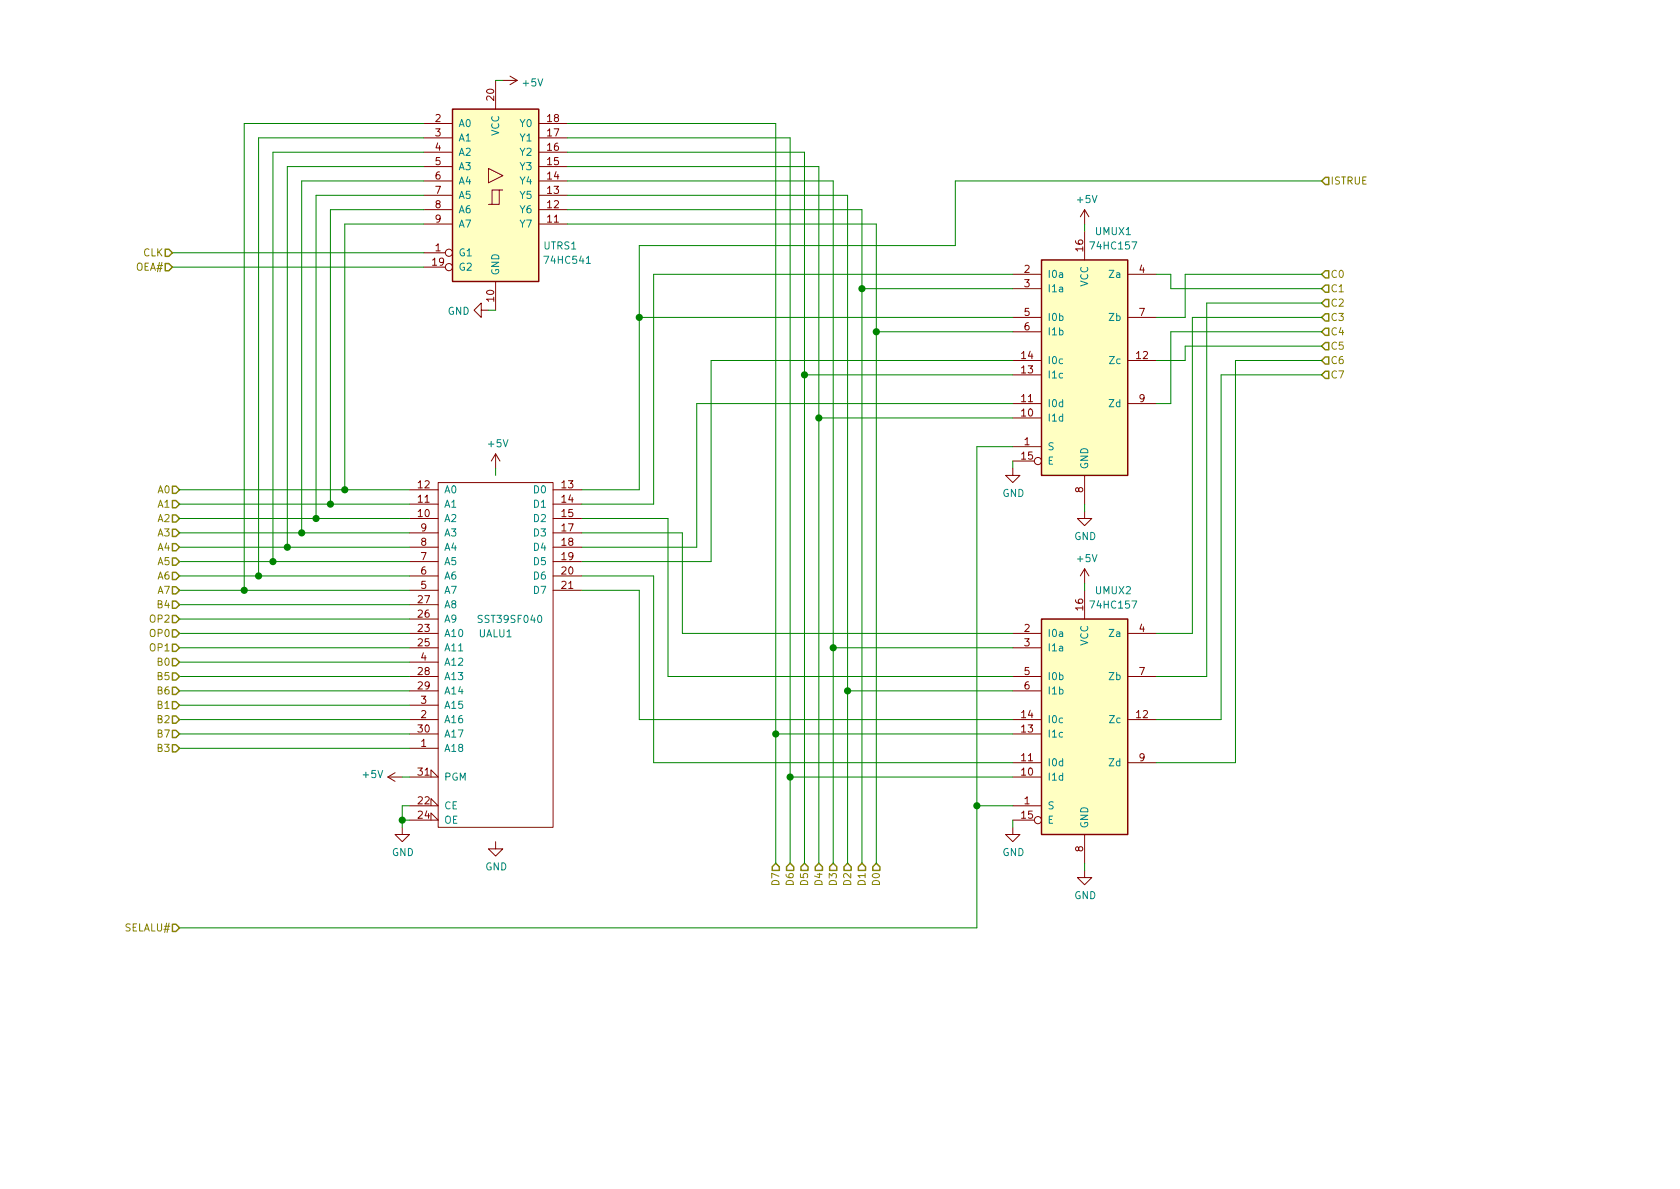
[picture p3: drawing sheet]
<svg xmlns="http://www.w3.org/2000/svg" width="297mm" height="210mm" viewBox="0 0 297 210" stroke-linecap="round" stroke-linejoin="round" font-family="sans-serif">
<g fill="none" stroke="#840000" stroke-width=".18">
<path d="M87.6 14.2v5.1M88.9 14.2h2.5M90.2 13.5l1.2 .7M91.4 14.2l-1.2 .8M74.9 39.6h5.1M74.9 37.1h5.1M74.9 34.5h5.1M74.9 32h5.1M74.9 29.5h5.1M74.9 26.9h5.1M74.9 24.4h5.1M74.9 21.8h5.1"/>
<path d="M86.4 29.8l2.5 1.3-2.5 1.2zM88.3 33.6h-1.3v2.5M88.9 33.6h-.6v2.5h-1.9M95.2 39.6h5.1M95.2 37.1h5.1M95.2 34.5h5.1M95.2 32h5.1M95.2 29.5h5.1M95.2 26.9h5.1M95.2 24.4h5.1M95.2 21.8h5.1M191.8 37.1v2.5"/>
<path d="M191.8 37.1l-.8 1.2M191.8 37.1l.7 1.2M74.9 44.7h3.8M74.9 47.2h3.8M85.1 54.9v-1.3l-1.3 1.3 1.3 1.2v-1.2h1.3M87.6 49.8v5.1M179.1 48.5h5M179.1 51h5M179.1 56.1h5M179.1 58.7h5M191.8 40.9v5.1M199.4 48.5h5.1"/>
<path d="M199.4 56.1h5.1M179.1 79h5M179.1 73.9h5M179.1 71.4h5M179.1 63.7h5M179.1 66.3h5M199.4 71.4h5.1M199.4 63.7h5.1M72.4 99.3h5.1M72.4 96.8h5.1M72.4 94.2h5.1M72.4 91.7h5.1"/>
<path d="M72.4 89.1h5.1M72.4 86.6h5.1M77.5 85.3h20.3v61h-20.3zM87.6 80.3v2.5M87.6 80.3l-.7 1.2M87.6 80.3l.8 1.2M97.8 99.3h5.1M97.8 96.8h5.1M97.8 94.2h5.1M97.8 91.7h5.1M97.8 89.1h5.1M97.8 86.6h5.1"/>
<path d="M179.1 82.8v1.3h1.2l-1.2 1.2-1.3-1.2h1.3M179.1 81.5h3.8M191.8 90.4v1.3h1.2l-1.2 1.3-1.3-1.3h1.3M191.8 84.1v5M72.4 117.1h5.1M72.4 104.4h5.1M72.4 101.8h5.1M72.4 112h5.1M72.4 114.5h5.1M72.4 109.5h5.1M72.4 106.9h5.1M72.4 119.6h5.1"/>
<path d="M97.8 104.4h5.1M97.8 101.8h5.1M179.1 112h5M179.1 114.5h5M179.1 119.6h5M191.8 100.6v2.5M191.8 104.4v5.1M191.8 100.6l-.8 1.2M191.8 100.6l.7 1.2M199.4 112h5.1M199.4 119.6h5.1M68.6 137.4h2.5"/>
<path d="M68.6 137.4l1.2 .8M69.8 136.6l-1.2 .8M72.4 137.4h5.1l-1.3-1.3v1.3M72.4 132.3h5.1M72.4 127.2h5.1M72.4 124.7h5.1M72.4 129.8h5.1M72.4 122.2h5.1M179.1 127.2h5M179.1 129.8h5M179.1 137.4h5M179.1 122.2h5"/>
<path d="M179.1 134.9h5M199.4 127.2h5.1M199.4 134.9h5.1M71.1 146.3v1.3h1.3l-1.3 1.2-1.3-1.2h1.3M72.4 142.5h5.1l-1.3-1.3v1.3M72.4 145h5.1l-1.3-1.2v1.2M87.6 148.8v1.3h1.3l-1.3 1.3-1.2-1.3h1.2M179.1 146.3v1.3h1.2l-1.2 1.2-1.3-1.2h1.3M179.1 142.5h5M179.1 145h3.8M191.8 153.9v1.3h1.2l-1.2 1.3-1.3-1.3h1.3M191.8 147.6v5"/>
<circle cx="79.4" cy="44.7" r=".63"/>
<circle cx="79.4" cy="47.2" r=".63"/>
<circle cx="183.5" cy="81.5" r=".63"/>
<circle cx="183.5" cy="145" r=".63"/>
</g>
<g fill="#ffffc2" stroke="#ffffc2" stroke-width=".18">
<path d="M184.1 46h15.3v38.1h-15.3z"/>
<path d="M184.1 109.5h15.3v38.1h-15.3z"/>
<path d="M80 19.3h15.2v30.5h-15.2z"/>
</g>
<path d="M80 19.3h15.2v30.5h-15.2zM184.1 46h15.3v38.1h-15.3zM184.1 109.5h15.3v38.1h-15.3z" fill="none" stroke="#840000" stroke-width=".25"/>
<g fill="none" stroke="#008400" stroke-width=".18">
<path d="M87.6 14.2h1.3M74.9 21.8h-31.7v82.6M74.9 24.4h-29.2v77.4M74.9 26.9h-26.6v72.4M74.9 29.5h-24.1v67.3M74.9 32h-21.6v62.2M74.9 34.5h-19v57.2M74.9 37.1h-16.5v52M74.9 39.6h-13.9v47M100.3 21.8h36.9v130.8M100.3 24.4h39.4v128.2M100.3 26.9h41.9v125.7"/>
<path d="M100.3 29.5h44.5v123.1M100.3 32h47v120.6M100.3 34.5h49.6v118.1M100.3 37.1h52.1v115.5M100.3 39.6h54.6v113M191.8 39.6v1.3M233.7 32h-64.8v11.4h-55.9v43.2h-10.1M30.5 44.7h44.4M30.5 47.2h44.4M86.4 54.9h1.2M113 56.1h66.1M152.4 51h26.7"/>
<path d="M154.9 58.7h24.2M179.1 48.5h-63.5v40.6h-12.7M204.5 48.5h2.5v2.5h26.7M233.7 56.1h-22.9v55.9h-6.3M233.7 53.6h-20.3v66h-8.9M233.7 48.5h-24.2v7.6h-5M233.7 58.7h-26.7v12.7h-2.5M142.2 66.3h36.9M144.8 73.9h34.3M179.1 79h-6.4v85.1h-141M179.1 71.4h-55.9v25.4h-20.3M179.1 63.7h-53.4v35.6h-22.8"/>
<path d="M233.7 66.3h-17.8v60.9h-11.4M233.7 61.2h-24.2v2.5h-5M233.7 63.7h-15.3v71.2h-13.9M31.7 96.8h40.7M31.7 99.3h40.7M31.7 94.2h40.7M31.7 91.7h40.7M31.7 89.1h40.7M31.7 86.6h40.7M87.6 82.8v1.3M102.9 94.2h17.7v17.8h58.5M102.9 91.7h15.2v27.9h61"/>
<path d="M179.1 81.5v1.3M191.8 89.1v1.3M31.7 101.8h40.7M31.7 104.4h40.7M31.7 106.9h40.7M31.7 109.5h40.7M31.7 112h40.7M31.7 114.5h40.7M31.7 117.1h40.7M31.7 119.6h40.7M102.9 101.8h12.7v33.1h63.5M102.9 104.4h10.1v22.8h66.1"/>
<path d="M147.3 114.5h31.8M191.8 103.1v1.3M31.7 122.2h40.7M31.7 124.7h40.7M31.7 127.2h40.7M31.7 129.8h40.7M31.7 132.3h40.7M71.1 137.4h1.3M137.2 129.8h41.9M139.7 137.4h39.4M149.9 122.2h29.2M71.1 145h1.3"/>
<path d="M72.4 142.5h-1.3v3.8M172.7 142.5h6.4M179.1 145v1.3M191.8 152.6v1.3"/>
</g>
<g fill="#008400" stroke="#008400" stroke-width=".25">
<circle cx="172.7" cy="142.5" r=".51"/>
<circle cx="71.1" cy="145" r=".51"/>
<circle cx="113" cy="56.1" r=".51"/>
<circle cx="154.9" cy="58.7" r=".51"/>
<circle cx="152.4" cy="51" r=".51"/>
<circle cx="144.8" cy="73.9" r=".51"/>
<circle cx="142.2" cy="66.3" r=".51"/>
<circle cx="149.9" cy="122.2" r=".51"/>
<circle cx="147.3" cy="114.5" r=".51"/>
<circle cx="139.7" cy="137.4" r=".51"/>
<circle cx="137.2" cy="129.8" r=".51"/>
<circle cx="43.2" cy="104.4" r=".51"/>
<circle cx="45.7" cy="101.8" r=".51"/>
<circle cx="48.3" cy="99.3" r=".51"/>
<circle cx="50.8" cy="96.8" r=".51"/>
<circle cx="53.3" cy="94.2" r=".51"/>
<circle cx="55.9" cy="91.7" r=".51"/>
<circle cx="58.4" cy="89.1" r=".51"/>
<circle cx="61" cy="86.6" r=".51"/>
</g>
<path d="M103.7 46.6h.7" fill="none" stroke="#008484" stroke-width=".18"/>
<g fill="none" stroke="#848400" stroke-width=".25">
<path d="M234.3 31.4h.6v1.2h-.6l-.6-.6zM29.2 44.1h.6l.7 .6-.7 .6h-.6zM29.2 46.6h.6l.7 .6-.7 .7h-.6zM234.3 47.9h.6v1.2h-.6l-.6-.6zM234.3 50.4h.6v1.3h-.6l-.6-.7zM234.3 53h.6v1.2h-.6l-.6-.6zM234.3 55.5h.6v1.3h-.6l-.6-.7zM234.3 58h.6v1.3h-.6l-.6-.6zM234.3 60.6h.6v1.2h-.6l-.6-.6zM234.3 63.1h.6v1.3h-.6l-.6-.7zM234.3 65.7h.6v1.2h-.6l-.6-.6zM30.5 86h.6l.6 .6-.6 .6h-.6z"/>
<path d="M30.5 88.5h.6l.6 .6-.6 .7h-.6zM30.5 91.1h.6l.6 .6-.6 .6h-.6zM30.5 93.6h.6l.6 .6-.6 .7h-.6zM30.5 96.1h.6l.6 .7-.6 .6h-.6zM30.5 98.7h.6l.6 .6-.6 .6h-.6zM30.5 101.2h.6l.6 .6-.6 .7h-.6zM30.5 103.8h.6l.6 .6-.6 .6h-.6zM30.5 116.5h.6l.6 .6-.6 .6h-.6zM30.5 106.3h.6l.6 .6-.6 .7h-.6zM30.5 119h.6l.6 .6-.6 .7h-.6zM30.5 111.4h.6l.6 .6-.6 .6h-.6zM30.5 113.9h.6l.6 .6-.6 .7h-.6z"/>
<path d="M30.5 108.8h.6l.6 .7-.6 .6h-.6zM30.5 124.1h.6l.6 .6-.6 .6h-.6zM30.5 126.6h.6l.6 .6-.6 .7h-.6zM30.5 131.7h.6l.6 .6-.6 .7h-.6zM30.5 121.5h.6l.6 .7-.6 .6h-.6zM30.5 129.2h.6l.6 .6-.6 .6h-.6zM137.2 152.6l.6 .7v.6h-1.3v-.6zM139.7 152.6l.6 .7v.6h-1.2v-.6zM142.2 152.6l.7 .7v.6h-1.3v-.6zM144.8 152.6l.6 .7v.6h-1.3v-.6zM147.3 152.6l.7 .7v.6h-1.3v-.6zM149.2 153.3l.7-.7 .6 .7v.6h-1.3z"/>
<path d="M151.8 153.3l.6-.7 .6 .7v.6h-1.2zM154.9 152.6l.7 .7v.6h-1.3v-.6zM30.5 163.4h.6l.6 .7-.6 .6h-.6z"/>
</g>
<g font-size="1.8" fill="#840000">
<text x="87.4" y="17.7" transform="rotate(-90 87.4 17.7)">20</text>
<text x="77" y="21.6">2</text>
<text x="96.8" y="21.6">18</text>
<text x="77" y="24.1">3</text>
<text x="77" y="26.7">4</text>
<text x="77" y="29.2">5</text>
<text x="96.8" y="29.2">15</text>
<text x="96.8" y="26.7">16</text>
<text x="96.8" y="24.1">17</text>
<text x="77" y="31.7">6</text>
<text x="77" y="34.3">7</text>
<text x="96.8" y="34.3">13</text>
<text x="96.8" y="31.7">14</text>
<text x="77" y="36.8">8</text>
<text x="77" y="39.4">9</text>
<text x="96.8" y="39.4">11</text>
<text x="96.8" y="36.8">12</text>
<text x="76.5" y="47">19</text>
<text x="77" y="44.4">1</text>
<text x="191.5" y="44.4" transform="rotate(-90 191.5 44.4)">16</text>
<text x="87.4" y="53.3" transform="rotate(-90 87.4 53.3)">10</text>
<text x="181.1" y="48.3">2</text>
<text x="181.1" y="50.8">3</text>
<text x="201.4" y="48.3">4</text>
<text x="181.1" y="55.9">5</text>
<text x="181.1" y="58.4">6</text>
<text x="201.4" y="55.9">7</text>
<text x="180.6" y="63.5">14</text>
<text x="201" y="63.5">12</text>
<text x="180.6" y="71.1">11</text>
<text x="180.6" y="66">13</text>
<text x="201.4" y="71.1">9</text>
<text x="180.6" y="73.7">10</text>
<text x="180.6" y="81.3">15</text>
<text x="181.1" y="78.7">1</text>
<text x="74" y="88.9">11</text>
<text x="74" y="86.4">12</text>
<text x="99.4" y="86.4">13</text>
<text x="99.4" y="88.9">14</text>
<text x="191.5" y="87.1" transform="rotate(-90 191.5 87.1)">8</text>
<text x="74" y="91.4">10</text>
<text x="74.4" y="94">9</text>
<text x="99.4" y="91.4">15</text>
<text x="99.4" y="94">17</text>
<text x="74.4" y="101.6">6</text>
<text x="74.4" y="99.1">7</text>
<text x="74.4" y="96.5">8</text>
<text x="99.4" y="101.6">20</text>
<text x="99.4" y="96.5">18</text>
<text x="99.4" y="99.1">19</text>
<text x="74" y="106.7">27</text>
<text x="74.4" y="104.1">5</text>
<text x="99.4" y="104.1">21</text>
<text x="191.5" y="107.9" transform="rotate(-90 191.5 107.9)">16</text>
<text x="74" y="111.8">23</text>
<text x="74" y="109.2">26</text>
<text x="181.1" y="111.8">2</text>
<text x="201.4" y="111.8">4</text>
<text x="74" y="114.3">25</text>
<text x="74" y="119.4">28</text>
<text x="74.4" y="116.8">4</text>
<text x="181.1" y="114.3">3</text>
<text x="181.1" y="119.4">5</text>
<text x="201.4" y="119.4">7</text>
<text x="74" y="121.9">29</text>
<text x="74.4" y="124.5">3</text>
<text x="181.1" y="121.9">6</text>
<text x="74" y="129.5">30</text>
<text x="74.4" y="127">2</text>
<text x="180.6" y="129.5">13</text>
<text x="180.6" y="127">14</text>
<text x="201" y="127">12</text>
<text x="74" y="137.2">31</text>
<text x="74.4" y="132.1">1</text>
<text x="180.6" y="137.2">10</text>
<text x="180.6" y="134.6">11</text>
<text x="201.4" y="134.6">9</text>
<text x="74" y="142.2">22</text>
<text x="181.1" y="142.2">1</text>
<text x="74" y="144.8">24</text>
<text x="180.6" y="144.8">15</text>
<text x="191.5" y="150.6" transform="rotate(-90 191.5 150.6)">8</text>
</g>
<g font-size="1.8" fill="#008484">
<text x="92.6" y="15.3">+5V</text>
<text x="81" y="22.5">A0</text>
<text x="92.1" y="22.5">Y0</text>
<text x="81" y="25">A1</text>
<text x="81" y="27.6">A2</text>
<text x="88.3" y="24" transform="rotate(-90 88.3 24)">VCC</text>
<text x="92.1" y="27.6">Y2</text>
<text x="92.1" y="25">Y1</text>
<text x="81" y="30.1">A3</text>
<text x="81" y="32.6">A4</text>
<text x="81" y="35.2">A5</text>
<text x="92.1" y="35.2">Y5</text>
<text x="92.1" y="32.6">Y4</text>
<text x="92.1" y="30.1">Y3</text>
<text x="190.6" y="35.9">+5V</text>
<text x="81" y="37.7">A6</text>
<text x="81" y="40.3">A7</text>
<text x="92.1" y="40.3">Y7</text>
<text x="92.1" y="37.7">Y6</text>
<text x="193.8" y="41.6">UMUX1</text>
<text x="81" y="45.3">G1</text>
<text x="81" y="47.9">G2</text>
<text x="96.2" y="44.1">UTRS1</text>
<text x="96.6" y="46.7">74HC541</text>
<text x="193.1" y="44.1">74HC157</text>
<text x="88.3" y="48.8" transform="rotate(-90 88.3 48.8)">GND</text>
<text x="185.2" y="49.1">I0a</text>
<text x="185.2" y="51.7">I1a</text>
<text x="192.4" y="50.7" transform="rotate(-90 192.4 50.7)">VCC</text>
<text x="196.3" y="49.1">Za</text>
<text x="79.1" y="55.7">GND</text>
<text x="185.2" y="56.8">I0b</text>
<text x="185.2" y="59.3">I1b</text>
<text x="196.2" y="56.8">Zb</text>
<text x="185.2" y="64.4">I0c</text>
<text x="196.3" y="64.4">Zc</text>
<text x="185.2" y="66.9">I1c</text>
<text x="185.2" y="74.5">I1d</text>
<text x="185.2" y="72">I0d</text>
<text x="196.2" y="72">Zd</text>
<text x="86.4" y="79.1">+5V</text>
<text x="185.2" y="79.6">S</text>
<text x="185.2" y="82.2">E</text>
<text x="192.4" y="83.1" transform="rotate(-90 192.4 83.1)">GND</text>
<text x="78.5" y="89.8">A1</text>
<text x="78.5" y="87.2">A0</text>
<text x="94.5" y="87.2">D0</text>
<text x="94.5" y="89.8">D1</text>
<text x="177.2" y="87.9">GND</text>
<text x="78.5" y="94.9">A3</text>
<text x="78.5" y="92.3">A2</text>
<text x="94.5" y="92.3">D2</text>
<text x="94.5" y="94.9">D3</text>
<text x="189.9" y="95.5">GND</text>
<text x="78.5" y="99.9">A5</text>
<text x="78.5" y="97.4">A4</text>
<text x="94.5" y="97.4">D4</text>
<text x="94.5" y="99.9">D5</text>
<text x="190.6" y="99.4">+5V</text>
<text x="78.5" y="105">A7</text>
<text x="78.5" y="102.5">A6</text>
<text x="78.5" y="107.6">A8</text>
<text x="94.5" y="102.5">D6</text>
<text x="94.5" y="105">D7</text>
<text x="193.1" y="107.6">74HC157</text>
<text x="193.8" y="105.1">UMUX2</text>
<text x="78.5" y="112.6">A10</text>
<text x="78.5" y="110.1">A9</text>
<text x="84.7" y="112.7">UALU1</text>
<text x="84.9" y="110.2">SST39SF040</text>
<text x="185.2" y="112.6">I0a</text>
<text x="196.3" y="112.6">Za</text>
<text x="78.5" y="117.7">A12</text>
<text x="78.5" y="115.2">A11</text>
<text x="185.2" y="115.2">I1a</text>
<text x="192.4" y="114.2" transform="rotate(-90 192.4 114.2)">VCC</text>
<text x="78.5" y="125.3">A15</text>
<text x="78.5" y="120.3">A13</text>
<text x="78.5" y="122.8">A14</text>
<text x="185.2" y="120.3">I0b</text>
<text x="185.2" y="122.8">I1b</text>
<text x="196.2" y="120.3">Zb</text>
<text x="78.5" y="127.9">A16</text>
<text x="78.5" y="130.4">A17</text>
<text x="185.2" y="130.4">I1c</text>
<text x="185.2" y="127.9">I0c</text>
<text x="196.3" y="127.9">Zc</text>
<text x="64.3" y="137.6">+5V</text>
<text x="78.5" y="133">A18</text>
<text x="185.2" y="135.5">I0d</text>
<text x="196.2" y="135.5">Zd</text>
<text x="78.5" y="138">PGM</text>
<text x="78.5" y="143.1">CE</text>
<text x="185.2" y="143.1">S</text>
<text x="185.2" y="138">I1d</text>
<text x="78.5" y="145.7">OE</text>
<text x="185.2" y="145.7">E</text>
<text x="192.4" y="146.6" transform="rotate(-90 192.4 146.6)">GND</text>
<text x="69.3" y="151.4">GND</text>
<text x="85.8" y="153.9">GND</text>
<text x="177.2" y="151.4">GND</text>
<text x="189.9" y="159">GND</text>
</g>
<g font-size="1.8" fill="#848400">
<text x="235.2" y="32.6">ISTRUE</text>
<text x="24.1" y="47.9">OEA#</text>
<text x="25.3" y="45.3">CLK</text>
<text x="235.2" y="49.1">C0</text>
<text x="235.2" y="51.7">C1</text>
<text x="235.2" y="54.2">C2</text>
<text x="235.2" y="56.8">C3</text>
<text x="235.2" y="59.3">C4</text>
<text x="235.2" y="61.8">C5</text>
<text x="235.2" y="64.4">C6</text>
<text x="235.2" y="66.9">C7</text>
<text x="28" y="87.2">A0</text>
<text x="28" y="89.8">A1</text>
<text x="28" y="92.3">A2</text>
<text x="28" y="94.9">A3</text>
<text x="28" y="97.4">A4</text>
<text x="28" y="99.9">A5</text>
<text x="28" y="102.5">A6</text>
<text x="28" y="105">A7</text>
<text x="28" y="107.6">B4</text>
<text x="26.7" y="112.6">OP0</text>
<text x="26.7" y="110.1">OP2</text>
<text x="26.7" y="115.2">OP1</text>
<text x="28" y="117.7">B0</text>
<text x="28" y="125.3">B1</text>
<text x="28" y="120.3">B5</text>
<text x="28" y="122.8">B6</text>
<text x="28" y="127.9">B2</text>
<text x="28" y="130.4">B7</text>
<text x="28" y="133">B3</text>
<text x="137.8" y="156.4" transform="rotate(-90 137.8 156.4)">D7</text>
<text x="140.3" y="156.4" transform="rotate(-90 140.3 156.4)">D6</text>
<text x="142.9" y="156.4" transform="rotate(-90 142.9 156.4)">D5</text>
<text x="145.4" y="156.4" transform="rotate(-90 145.4 156.4)">D4</text>
<text x="148" y="156.4" transform="rotate(-90 148 156.4)">D3</text>
<text x="150.5" y="156.4" transform="rotate(-90 150.5 156.4)">D2</text>
<text x="153" y="156.4" transform="rotate(-90 153 156.4)">D1</text>
<text x="155.6" y="156.4" transform="rotate(-90 155.6 156.4)">D0</text>
<text x="22.2" y="164.7">SELALU#</text>
</g>
</svg>
